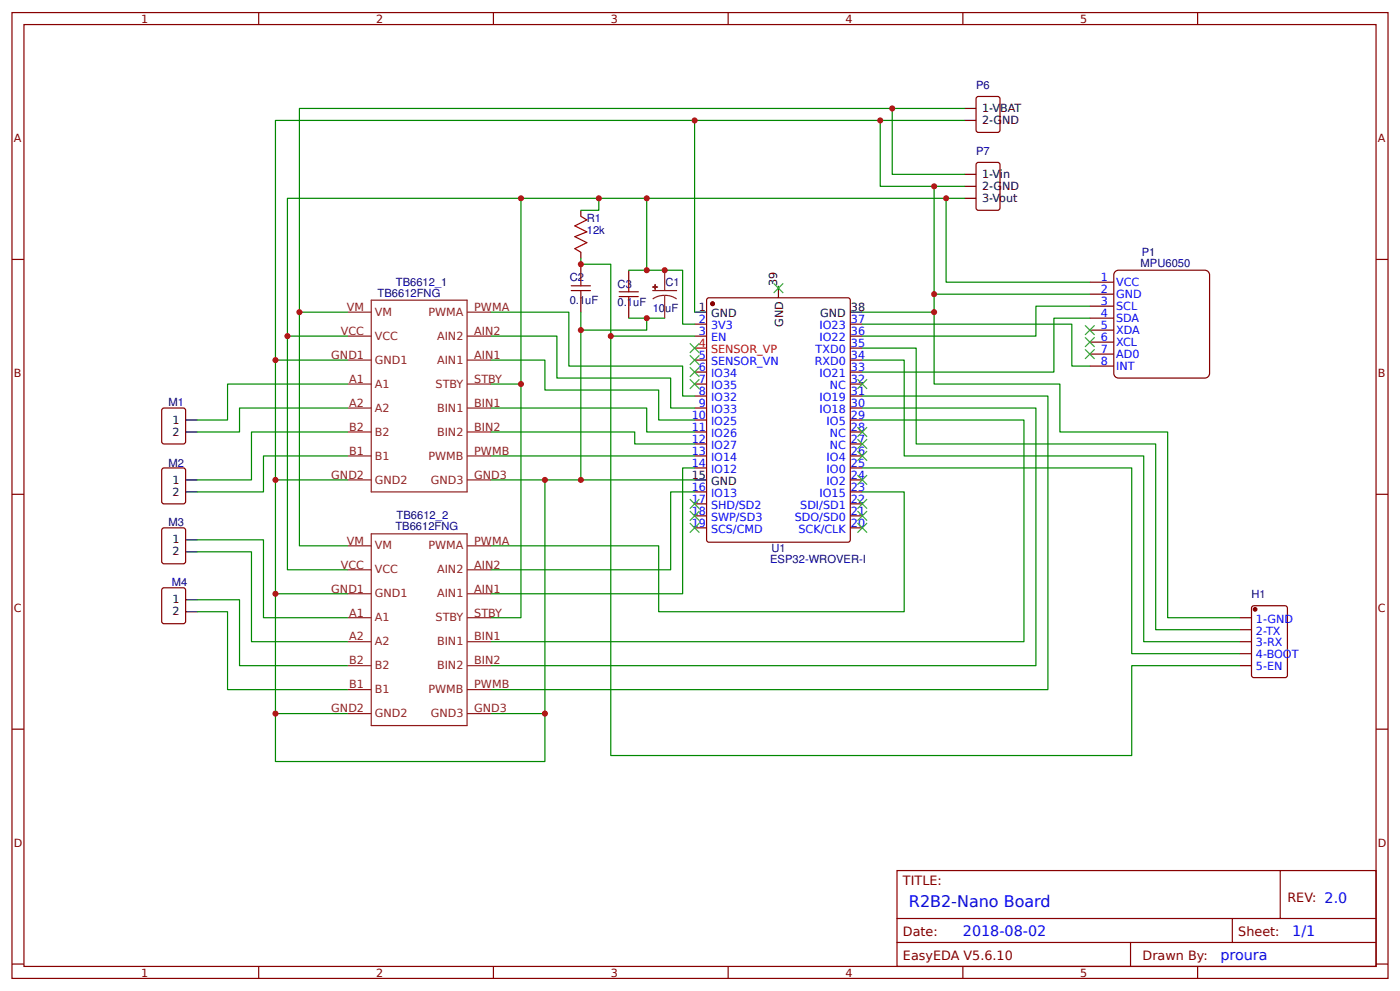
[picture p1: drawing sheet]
<svg xmlns="http://www.w3.org/2000/svg" width="309mm" height="219mm" viewBox="0 0 309 219" stroke-linecap="round" stroke-linejoin="round" font-family="sans-serif">
<g fill="none" stroke="#800" stroke-width=".26">
<path d="M2.6 2.8h304.1v213.2h-304.1zM5.3 5.4h298.7v208h-298.7zM57.1 2.8v2.6M109 2.8v2.6M160.9 2.8v2.6M212.7 2.8v2.6M264.6 2.8v2.6M2.6 57.3h2.7M304 57.3h2.7M153.5 71.6h2.6M153.5 74.2h2.6M153.5 79.5h2.6"/>
<path d="M156.4 65.8l30.9-.1 .5 .3 .1 53.2-.3 .5h-31l-.4-.2-.1-53.2zM187.9 71.6h2.6M187.9 74.2h2.6M187.9 79.5h2.6M187.9 76.9h2.6M153.5 82.2h2.6M153.5 84.8h2.6M153.5 87.4h2.6M153.5 90.1h2.6M153.5 92.7h2.6M153.5 95.4h2.6M153.5 98h2.6"/>
<path d="M187.9 82.2h2.6M187.9 84.8h2.6M187.9 87.4h2.6M187.9 90.1h2.6M187.9 92.7h2.6M187.9 95.4h2.6M187.9 98h2.6M2.6 109.1h2.7M153.5 100.7h2.6M153.5 103.3h2.6M153.5 108.6h2.6M153.5 111.3h2.6"/>
<path d="M153.5 113.9h2.6M153.5 116.5h2.6M187.9 100.7h2.6M187.9 103.3h2.6M187.9 108.6h2.6M187.9 111.3h2.6M187.9 113.9h2.6M187.9 116.5h2.6M187.9 106h2.6M304 109.1h2.7M2.6 161h2.7M304 161h2.7"/>
<path d="M198.2 192.2h105.8v21.2h-105.8zM282.8 192.2v10.6M2.6 212.9h2.7M57.1 213.4v2.6M109 213.4v2.6M160.9 213.4v2.6M198.2 202.8h105.8M198.2 208.1h105.8M212.7 213.4v2.6M249.8 208.1v5.3M264.6 213.4v2.6M272.3 202.8v5.3"/>
<path d="M304 212.9h2.7"/>
</g>
<circle cx="157.4" cy="67.1" r=".4" fill="#800" stroke="#800" stroke-width=".26"/>
<path d="M153.5 68.9h2.6M172 63.1v2.6M187.9 68.9h2.6M153.5 106h2.6" fill="none" stroke="#000" stroke-width=".26"/>
<path d="M153.5 76.9h2.6" fill="none" stroke="#f00" stroke-width=".26"/>
<g fill="none" stroke="#8d2323" stroke-width=".26">
<path d="M76.7 79.5h5.3M76.7 74.2h5.3M76.7 68.9h5.3M82 66.3h21.2v42.3h-21.2zM103.2 79.5h5.3M103.2 74.2h5.3M103.2 68.9h5.3M76.7 84.8h5.3M76.7 90.1h5.3M76.7 95.4h5.3M103.2 84.8h5.3M103.2 90.1h5.3"/>
<path d="M103.2 95.4h5.3M76.7 100.7h5.3M76.7 106h5.3M82 117.9h21.2v42.3h-21.2zM103.2 100.7h5.3M103.2 106h5.3M76.7 131.1h5.3M76.7 136.4h5.3M76.7 125.8h5.3M76.7 120.5h5.3M103.2 131.1h5.3M103.2 136.4h5.3"/>
<path d="M103.2 125.8h5.3M103.2 120.5h5.3M76.7 141.7h5.3M76.7 147h5.3M76.7 152.3h5.3M76.7 157.6h5.3M103.2 141.7h5.3M103.2 147h5.3M103.2 152.3h5.3M103.2 157.6h5.3"/>
</g>
<path d="M246.3 60.1l.8-.4h19.1a1.06 1.06 0 0 1 1 1v21.7a1.06 1.06 0 0 1-1 1.1h-19.1a1.06 1.06 0 0 1-1-1.1v-21.7z" fill="#fff" stroke="#800000" stroke-width=".26"/>
<g fill="none" stroke="#800" stroke-width=".26">
<path d="M215.7 21.6l.5-.3h4.2l.5 .3v7.1l-.2 .5h-4.5l-.5-.2zM215.7 36.1l.5-.2h4.2l.5 .2v9.8l-.2 .5h-4.5l-.5-.2zM128.3 46.4v1.4M128.3 55.7v1.3M128.3 58.3v2.7M138.9 59.7v2.6M128.3 66.3v2.6M138.9 67.6v2.6M240.8 62.3h5.3M240.8 65h5.3M240.8 67.6h5.3M240.8 70.2h5.3"/>
<path d="M240.8 72.9h5.3M240.8 75.5h5.3M240.8 78.2h5.3M35.8 90.4l.4-.3h4.3l.4 .3 .1 7.1-.3 .5h-4.5l-.4-.2zM240.8 80.8h5.3M36 103.4l4.5-.1 .4 .3 .1 7.1-.3 .5-4.5 .1-.4-.3-.1-7.2zM36 116.6l4.5-.1 .4 .3 .1 7.2-.3 .4-4.5 .1-.4-.3-.1-7.1zM36 129.9l4.5-.1 .4 .2 .1 7.2-.3 .4-4.5 .1-.4-.2-.1-7.2zM273.8 136.4h2.7M273.8 139h2.7M276.6 134l.4-.3h6.9l.5 .3v15.1l-.2 .4-7.2 .1-.4-.2zM273.8 141.7h2.7"/>
<path d="M273.8 144.3h2.7M273.8 147h2.7"/>
</g>
<g fill="none" stroke="#000" stroke-width=".26">
<path d="M213 23.9h2.6M213 26.6h2.6M213 38.5h2.6M213 43.8h2.6M213 41.1h2.6M41 92.7h2.7M41 95.4h2.7M41 106h2.7M41 108.6h2.7M41 119.2h2.7M41 121.8h2.7M41 132.4h2.7"/>
<path d="M41 135.1h2.7"/>
</g>
<circle cx="277.3" cy="134.5" r=".4" fill="#800" stroke="#800" stroke-width=".26"/>
<g fill="none" stroke="#080" stroke-width=".26">
<path d="M153.5 26.6v42.3M194.5 26.6h-133.6v52.9M197.1 23.9h15.9M213 38.5h-15.9v-14.6h-131v45M213 26.6h-18.5v14.5h18.5M115.1 43.8v41h-6.6M128.3 57v1.3h6.6v15.9h18.6M132.3 43.8v2.6h-4M138.9 59.7h11.9v11.9h2.7M142.9 43.8v15.9M206.4 41.1v23.9h34.4M209 43.8v18.5h31.8"/>
<path d="M213 43.8h-149.5v30.4M76.7 79.5h-15.8v51.6h15.8M76.7 74.2h-13.2v51.6h13.2M76.7 68.9h-10.6v51.6h10.6M108.5 68.9h17.2v11.9h25.1v6.6h2.7M108.5 74.2h14.5v9.3h25.2v6.6h5.3M108.5 79.5h11.9v6.6h25.1v6.6h8M128.3 68.9v4h14.6v-2.7M128.3 72.9v33.1M134.9 74.2v92.6h115.1v-19.8h23.8M138.9 70.2h7.9M190.5 79.5h9.3v21.2h52.9v41h21.1"/>
<path d="M190.5 76.9h11.9v21.1h52.9v41h18.5M190.5 71.6h46.3v9.2h4M206.4 65v3.9h-15.9M206.4 68.9v15.9h27.8v10.6h23.8v41h15.8M240.8 67.6h-11.9v6.6h-38.4M240.8 70.2h-8v12h-42.3M76.7 84.8h-26.4v7.9h-6.6M76.7 90.1h-23.8v5.3h-9.2M76.7 95.4h-21.1v10.6h-11.9M108.5 90.1h34.4v5.3h10.6M108.5 95.4h31.7v2.6h13.3M115.1 84.8v51.6h-6.6"/>
<path d="M190.5 87.4h41v64.9h-123M190.5 90.1h38.4v56.9h-120.4M190.5 92.7h35.7v49h-117.7M43.7 119.2h14.5v17.2h18.5M60.9 106h15.8M76.7 100.7h-18.5v7.9h-14.5M108.5 106h11.9v62.1h-59.5v-10.5M108.5 100.7h45M120.4 106h33.1M153.5 103.3h-2.7v27.8h-42.3M153.5 108.6h-5.3v17.2h-39.7M190.5 103.3h59.5v41h23.8"/>
<path d="M190.5 108.6h9.3v26.5h-54.3v-14.6h-37M43.7 121.8h11.9v19.9h21.1M43.7 132.4h9.2v14.6h23.8M43.7 135.1h6.6v17.2h26.4M60.9 131.1v26.5h15.8M108.5 157.6h11.9"/>
</g>
<g fill="#000" stroke="#3c3" stroke-width=".26">
<path d="M152.4 78.4l2.1 2.2zM154.5 78.4l-2.1 2.2z"/>
<path d="M152.4 75.8l2.1 2.1zM152.4 77.9l2.1-2.1z"/>
<path d="M170.9 62.6l2.1 2.1zM170.9 64.7l2.1-2.1z"/>
<path d="M239.7 77.1l2.1 2.1zM241.8 77.1l-2.1 2.1z"/>
<path d="M239.7 74.5l2.1 2.1zM241.8 74.5l-2.1 2.1z"/>
<path d="M239.7 71.8l2.1 2.2zM239.7 74l2.1-2.2z"/>
<path d="M152.4 83.7l2.1 2.2zM152.4 85.9l2.1-2.2z"/>
<path d="M152.4 81.1l2.1 2.1zM154.5 81.1l-2.1 2.1z"/>
<path d="M189.4 83.7l2.2 2.2zM191.6 83.7l-2.2 2.2z"/>
<path d="M189.4 94.3l2.2 2.1zM191.6 94.3l-2.2 2.1z"/>
<path d="M189.4 97l2.2 2.1zM191.6 97l-2.2 2.1z"/>
<path d="M189.4 99.6l2.2 2.1zM191.6 99.6l-2.2 2.1z"/>
<path d="M152.4 115.5l2.1 2.1zM152.4 117.6l2.1-2.1z"/>
<path d="M152.4 112.8l2.1 2.2zM154.5 112.8l-2.1 2.2z"/>
<path d="M152.4 110.2l2.1 2.1zM152.4 112.3l2.1-2.1z"/>
<path d="M189.4 104.9l2.2 2.1zM191.6 104.9l-2.2 2.1z"/>
<path d="M189.4 110.2l2.2 2.1zM191.6 110.2l-2.2 2.1z"/>
<path d="M189.4 112.8l2.2 2.2zM191.6 112.8l-2.2 2.2z"/>
<path d="M189.4 115.5l2.2 2.1zM191.6 115.5l-2.2 2.1z"/>
</g>
<path d="M146.8 59.7v4.5M144.2 64.2h5.3M146.8 65.2l1.4 .2 1.3 .6M146.8 65.2l-1.3 .2-1.3 .6M146.8 65.2v5" fill="none" stroke="#8d2323" stroke-width=".26"/>
<g fill="#8d2323" stroke="#8d2323" stroke-width=".26">
<path d="M144.2 63.4h1.1z"/>
<path d="M144.7 62.8l.1 1.1z"/>
</g>
<path d="M128.3 47.8l1.3 .8-2.6 1.3 2.6 1.3-2.6 1.1 2.6 1.3-2.6 1.3 1.3 .8M126.2 64.2h4.2M126.2 63.1h4.2M128.3 61v2.1M128.3 64.2v2.1M136.8 65.5h4.2M136.8 64.4h4.2M138.9 62.3v2.1M138.9 65.5v2.1" fill="none" stroke="#a00000" stroke-width=".26"/>
<g fill="#c00">
<circle cx="128.3" cy="106" r=".66"/>
<circle cx="128.3" cy="72.9" r=".66"/>
<circle cx="142.9" cy="43.8" r=".66"/>
<circle cx="128.3" cy="58.3" r=".66"/>
<circle cx="132.3" cy="43.8" r=".66"/>
<circle cx="153.5" cy="26.6" r=".66"/>
<circle cx="197.1" cy="23.9" r=".66"/>
<circle cx="66.1" cy="68.9" r=".66"/>
<circle cx="206.4" cy="68.9" r=".66"/>
<circle cx="120.4" cy="106" r=".66"/>
<circle cx="206.4" cy="65" r=".66"/>
<circle cx="209" cy="43.8" r=".66"/>
<circle cx="115.1" cy="84.8" r=".66"/>
<circle cx="63.5" cy="74.2" r=".66"/>
<circle cx="60.9" cy="106" r=".66"/>
<circle cx="60.9" cy="157.6" r=".66"/>
<circle cx="60.9" cy="131.1" r=".66"/>
<circle cx="120.4" cy="157.6" r=".66"/>
<circle cx="115.1" cy="43.8" r=".66"/>
<circle cx="206.4" cy="41.1" r=".66"/>
<circle cx="194.5" cy="26.6" r=".66"/>
<circle cx="60.9" cy="79.5" r=".66"/>
<circle cx="142.9" cy="59.7" r=".66"/>
<circle cx="146.8" cy="59.7" r=".66"/>
<circle cx="142.9" cy="70.2" r=".66"/>
<circle cx="134.9" cy="74.2" r=".66"/>
</g>
<text font-size="3.5" fill="#00f" x="200.8" y="200.2">R2B2-Nano Board</text>
<g font-size="3.2" fill="#00f">
<text x="212.7" y="206.8">2018-08-02</text>
<text x="285.5" y="206.8">1/1</text>
<text x="269.6" y="212.1">proura</text>
</g>
<g font-size="2.8" fill="#800">
<text x="199.5" y="195.4">TITLE:</text>
<text x="284.4" y="199.1">REV: 2.0</text>
<text x="199.5" y="206.8">Date:</text>
<text x="273.6" y="206.8">Sheet:</text>
<text x="199.5" y="212.1">EasyEDA V5.6.10</text>
<text x="252.4" y="212.1">Drawn By:</text>
</g>
<g font-size="2.5" fill="#800">
<text x="31.2" y="5">1</text>
<text x="83.1" y="5">2</text>
<text x="134.9" y="5">3</text>
<text x="186.8" y="5">4</text>
<text x="238.7" y="5">5</text>
<text x="3" y="31.4">A</text>
<text x="304.4" y="31.4">A</text>
<text x="3" y="83.2">B</text>
<text x="304.4" y="83.2">B</text>
<text x="3" y="135.1">C</text>
<text x="304.4" y="135.1">C</text>
<text x="3" y="186.9">D</text>
<text x="304.4" y="186.9">D</text>
<text x="31.2" y="215.6">1</text>
<text x="83.1" y="215.6">2</text>
<text x="134.9" y="215.6">3</text>
<text x="186.8" y="215.6">4</text>
<text x="238.7" y="215.6">5</text>
</g>
<g font-size="2.5" fill="#000080">
<text x="215.6" y="19.6">P6</text>
<text x="215.6" y="34.2">P7</text>
<text x="129.6" y="51.6">12k</text>
<text x="129.6" y="49">R1</text>
<text x="252" y="58.9">MPU6050</text>
<text x="252.3" y="56.5">P1</text>
<text x="83.4" y="65.5">TB6612FNG</text>
<text x="87.5" y="63.1">TB6612_1</text>
<text x="125.9" y="61.9">C2</text>
<text x="136.5" y="63.5">C3</text>
<text x="147" y="63.3">C1</text>
<text x="125.9" y="67.2">0.1uF</text>
<text x="136.5" y="67.5">0.1uF</text>
<text x="144.2" y="68.8">10uF</text>
<text x="37.2" y="89.7">M1</text>
<text x="37.2" y="103.2">M2</text>
<text x="37.2" y="116.2">M3</text>
<text x="87.4" y="117.1">TB6612FNG</text>
<text x="87.6" y="114.7">TB6612_2</text>
<text x="170.2" y="124.2">ESP32-WROVER-I</text>
<text x="170.4" y="121.8">U1</text>
<text x="37.9" y="129.4">M4</text>
<text x="276.5" y="132">H1</text>
</g>
<g font-size="2.5">
<text x="217" y="24.7">1-VBAT</text>
<text x="217" y="27.4">2-GND</text>
<text x="217" y="39.3">1-Vin</text>
<text x="217" y="41.9">2-GND</text>
<text x="217" y="44.6">3-Vout</text>
<text x="171.7" y="63.1" transform="rotate(-90 171.7 63.1)">39</text>
<text x="154.4" y="68.7">1</text>
<text x="157.1" y="70">GND</text>
<text x="181.2" y="70">GND</text>
<text x="188" y="68.7">38</text>
<text x="173" y="72.2" transform="rotate(-90 173 72.2)">GND</text>
<text x="38.1" y="93.5">1</text>
<text x="38.1" y="96.2">2</text>
<text x="38.1" y="106.8">1</text>
<text x="152.8" y="105.7">15</text>
<text x="157.1" y="107">GND</text>
<text x="38.1" y="109.4">2</text>
<text x="38.1" y="120">1</text>
<text x="38.1" y="122.6">2</text>
<text x="38.1" y="133.2">1</text>
<text x="38.1" y="135.9">2</text>
</g>
<g font-size="2.5" fill="#00f">
<text x="243.2" y="62">1</text>
<text x="243.2" y="64.7">2</text>
<text x="246.6" y="63.1">VCC</text>
<text x="246.6" y="65.8">GND</text>
<text x="154.4" y="71.3">2</text>
<text x="188" y="71.3">37</text>
<text x="243.2" y="70">4</text>
<text x="243.2" y="67.3">3</text>
<text x="246.6" y="71">SDA</text>
<text x="246.6" y="68.4">SCL</text>
<text x="154.4" y="74">3</text>
<text x="157.1" y="72.6">3V3</text>
<text x="157.1" y="75.3">EN</text>
<text x="180.2" y="77.9">TXD0</text>
<text x="181.1" y="75.3">IO22</text>
<text x="181.1" y="72.6">IO23</text>
<text x="188" y="76.6">35</text>
<text x="188" y="74">36</text>
<text x="243.2" y="72.6">5</text>
<text x="243.2" y="75.3">6</text>
<text x="243.2" y="77.9">7</text>
<text x="246.6" y="73.7">XDA</text>
<text x="246.6" y="76.3">XCL</text>
<text x="154.4" y="79.2">5</text>
<text x="154.4" y="81.9">6</text>
<text x="157.1" y="80.6">SENSOR_VN</text>
<text x="157.1" y="83.2">IO34</text>
<text x="180" y="80.6">RXD0</text>
<text x="181.1" y="83.2">IO21</text>
<text x="188" y="81.9">33</text>
<text x="188" y="79.2">34</text>
<text x="243.2" y="80.6">8</text>
<text x="246.6" y="79">AD0</text>
<text x="246.6" y="81.6">INT</text>
<text x="154.4" y="84.5">7</text>
<text x="154.4" y="87.2">8</text>
<text x="154.4" y="89.8">9</text>
<text x="157.1" y="85.9">IO35</text>
<text x="157.1" y="88.5">IO32</text>
<text x="181.1" y="88.5">IO19</text>
<text x="183.3" y="85.9">NC</text>
<text x="188" y="89.8">30</text>
<text x="188" y="87.2">31</text>
<text x="188" y="84.5">32</text>
<text x="152.8" y="92.5">10</text>
<text x="152.8" y="95.1">11</text>
<text x="157.1" y="91.1">IO33</text>
<text x="157.1" y="93.8">IO25</text>
<text x="181.1" y="91.1">IO18</text>
<text x="182.6" y="93.8">IO5</text>
<text x="188" y="95.1">28</text>
<text x="188" y="92.5">29</text>
<text x="152.8" y="97.8">12</text>
<text x="152.8" y="100.4">13</text>
<text x="157.1" y="96.4">IO26</text>
<text x="157.1" y="99.1">IO27</text>
<text x="157.1" y="101.7">IO14</text>
<text x="182.6" y="101.7">IO4</text>
<text x="183.3" y="99.1">NC</text>
<text x="183.3" y="96.4">NC</text>
<text x="188" y="100.4">26</text>
<text x="188" y="97.8">27</text>
<text x="152.8" y="103.1">14</text>
<text x="157.1" y="104.4">IO12</text>
<text x="182.6" y="107">IO2</text>
<text x="182.6" y="104.4">IO0</text>
<text x="188" y="105.7">24</text>
<text x="188" y="103.1">25</text>
<text x="152.8" y="108.3">16</text>
<text x="152.8" y="111">17</text>
<text x="152.8" y="113.6">18</text>
<text x="157.1" y="109.7">IO13</text>
<text x="157.1" y="112.3">SHD/SD2</text>
<text x="176.8" y="112.3">SDI/SD1</text>
<text x="181.1" y="109.7">IO15</text>
<text x="188" y="113.6">21</text>
<text x="188" y="111">22</text>
<text x="188" y="108.3">23</text>
<text x="152.8" y="116.3">19</text>
<text x="157.1" y="115">SWP/SD3</text>
<text x="157.1" y="117.6">SCS/CMD</text>
<text x="175.6" y="115">SDO/SD0</text>
<text x="176.4" y="117.6">SCK/CLK</text>
<text x="188" y="116.3">20</text>
<text x="277.5" y="137.5">1-GND</text>
<text x="277.5" y="140.1">2-TX</text>
<text x="277.5" y="142.7">3-RX</text>
<text x="277.5" y="145.4">4-BOOT</text>
<text x="277.5" y="148">5-EN</text>
</g>
<g font-size="2.5" fill="#8d2323">
<text x="76.6" y="68.7">VM</text>
<text x="82.8" y="69.7">VM</text>
<text x="94.6" y="69.7">PWMA</text>
<text x="104.8" y="68.7">PWMA</text>
<text x="75.3" y="74">VCC</text>
<text x="82.8" y="75">VCC</text>
<text x="96.6" y="75">AIN2</text>
<text x="104.8" y="74">AIN2</text>
<text x="73.2" y="79.2">GND1</text>
<text x="82.8" y="80.3">GND1</text>
<text x="96.6" y="80.3">AIN1</text>
<text x="104.8" y="79.2">AIN1</text>
<text x="77.2" y="84.5">A1</text>
<text x="77.2" y="89.8">A2</text>
<text x="82.8" y="85.6">A1</text>
<text x="96.2" y="85.6">STBY</text>
<text x="104.8" y="84.5">STBY</text>
<text x="104.8" y="89.8">BIN1</text>
<text x="77.2" y="95.1">B2</text>
<text x="82.8" y="90.9">A2</text>
<text x="96.6" y="90.9">BIN1</text>
<text x="104.8" y="95.1">BIN2</text>
<text x="77.2" y="100.4">B1</text>
<text x="82.8" y="96.2">B2</text>
<text x="82.8" y="101.5">B1</text>
<text x="94.6" y="101.5">PWMB</text>
<text x="96.6" y="96.2">BIN2</text>
<text x="104.8" y="100.4">PWMB</text>
<text x="73.2" y="105.7">GND2</text>
<text x="82.8" y="106.8">GND2</text>
<text x="95.2" y="106.8">GND3</text>
<text x="104.8" y="105.7">GND3</text>
<text x="75.3" y="125.5">VCC</text>
<text x="76.6" y="120.3">VM</text>
<text x="82.8" y="121.3">VM</text>
<text x="94.6" y="121.3">PWMA</text>
<text x="104.8" y="125.5">AIN2</text>
<text x="104.8" y="120.3">PWMA</text>
<text x="73.2" y="130.8">GND1</text>
<text x="82.8" y="131.9">GND1</text>
<text x="82.8" y="126.6">VCC</text>
<text x="96.6" y="131.9">AIN1</text>
<text x="96.6" y="126.6">AIN2</text>
<text x="104.8" y="130.8">AIN1</text>
<text x="77.2" y="136.1">A1</text>
<text x="82.8" y="137.2">A1</text>
<text x="96.2" y="137.2">STBY</text>
<text x="104.8" y="136.1">STBY</text>
<text x="77.2" y="141.4">A2</text>
<text x="82.8" y="142.5">A2</text>
<text x="96.6" y="142.5">BIN1</text>
<text x="104.8" y="141.4">BIN1</text>
<text x="77.2" y="146.7">B2</text>
<text x="82.8" y="147.8">B2</text>
<text x="96.6" y="147.8">BIN2</text>
<text x="104.8" y="146.7">BIN2</text>
<text x="77.2" y="152">B1</text>
<text x="82.8" y="153.1">B1</text>
<text x="94.6" y="153.1">PWMB</text>
<text x="104.8" y="152">PWMB</text>
<text x="73.2" y="157.3">GND2</text>
<text x="82.8" y="158.4">GND2</text>
<text x="95.2" y="158.4">GND3</text>
<text x="104.8" y="157.3">GND3</text>
</g>
<g font-size="2.5" fill="#f00">
<text x="154.4" y="76.6">4</text>
<text x="157.1" y="77.9">SENSOR_VP</text>
</g>
</svg>
